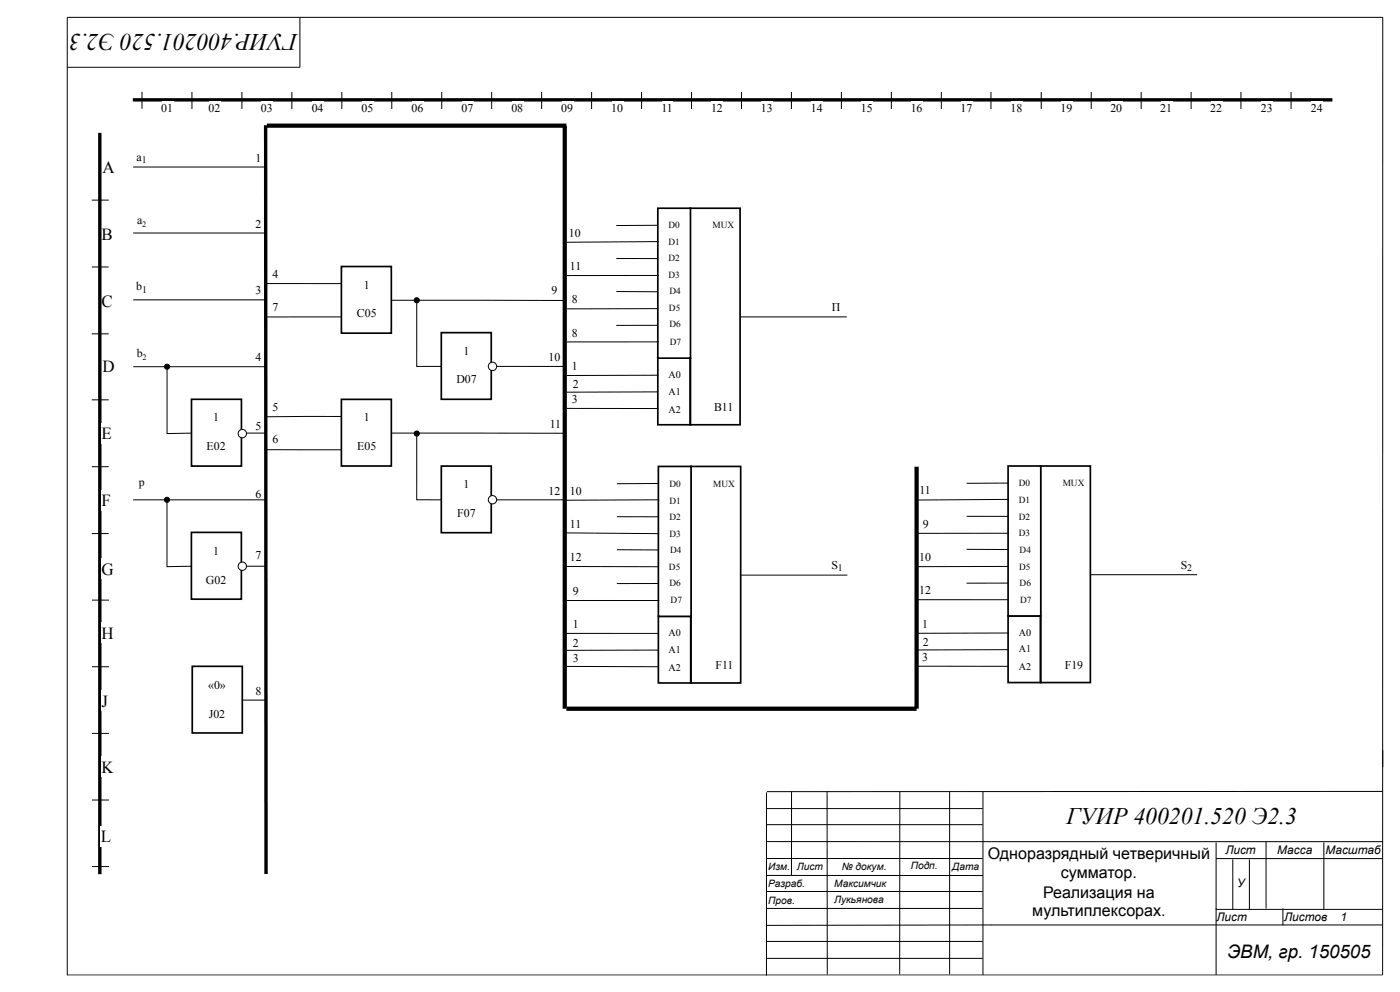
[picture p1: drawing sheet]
<svg xmlns="http://www.w3.org/2000/svg" width="420mm" height="297mm" viewBox="0 0 420 297" stroke-linecap="round" stroke-linejoin="round" font-family="sans-serif">
<path d="M20.1 292.2h394.5" fill="none" stroke="#36393d" stroke-width=".3"/>
<path d="M89.9 5.2v15h-69.7M414.6 292.2v-287h-394.4v287.1" fill="none" stroke="#000" stroke-width=".3"/>
<path d="M29.9 39.8v222.2" fill="none" stroke="#000" stroke-width="1" stroke-linecap="butt"/>
<g fill="#fff">
<path d="M30.7 47.2h3.5v6.1h-3.5z"/>
<path d="M30.4 67.2h3.3v6.1h-3.3z"/>
<path d="M30.4 87.3h3.3v6h-3.3z"/>
<path d="M30.7 106.8h3.5v6.1h-3.5z"/>
<path d="M30.4 126.8h3.1v6.1h-3.1z"/>
<path d="M30.4 146.9h2.8v6.1h-2.8z"/>
<path d="M30.4 167.4h3.6v6.1h-3.6z"/>
<path d="M30.4 186.7h3.6v6.1h-3.6z"/>
<path d="M30.4 207h2.1v6.1h-2.1z"/>
<path d="M30.4 226.8h3.6v6.1h-3.6z"/>
<path d="M30.2 247.6h3v6.1h-3z"/>
</g>
<path d="M27.5 60h5.1M27.5 80h5.1M27.5 100.1h5.1M27.5 119.9h5.1M27.5 139.9h5.1M27.5 159.9h5.1M27.6 179.9h5.1M27.6 199.9h5.1M27.6 219.8h5.1M27.6 239.8h5.1M27.6 259.7h5.1" fill="none" stroke="#000" stroke-width=".3"/>
<path d="M39.8 29.9h359.7" fill="none" stroke="#000" stroke-width="1" stroke-linecap="butt"/>
<g fill="#fff">
<path d="M48.4 30.4h3.6v4.4h-3.6z"/>
<path d="M62.7 30.4h3.5v4.4h-3.5z"/>
</g>
<g fill="none" stroke="#000" stroke-width=".3">
<path d="M42.6 27.5v5.1M57.6 27.6v5.1M72.5 27.6v5.1M87.5 27.6v5.1M102.5 27.6v5.1M117.5 27.6v5.1M132.4 27.6v5.1M147.4 27.6v5.1M162.4 27.6v5.1M177.4 27.6v5.1M192.4 27.6v5.1M207.3 27.6v5.1"/>
<path d="M222.3 27.6v5.1M237.3 27.6v5.1M252.3 27.6v5.1M267.3 27.6v5.1M282.2 27.6v5.1M297.1 27.6v5.1M312.2 27.6v5.1M327.2 27.6v5.1M342.2 27.6v5.1M357.1 27.6v5.1M372.1 27.6v5.1M387.1 27.6v5.1"/>
</g>
<g fill="#fff">
<path d="M78.4 30.4h3.5v4.4h-3.5z"/>
<path d="M93.6 30.4h3.6v4.4h-3.6z"/>
<path d="M108.6 30.4h3.5v4.4h-3.5z"/>
<path d="M123.5 30.4h3.6v4.4h-3.6z"/>
<path d="M138.5 30.4h3.5v4.4h-3.5z"/>
<path d="M153.5 30.4h3.5v4.4h-3.5z"/>
<path d="M168.4 30.4h3.6v4.4h-3.6z"/>
<path d="M183.4 30.4h3.5v4.4h-3.5z"/>
<path d="M198.4 30.4h3.3v4.4h-3.3z"/>
<path d="M213.3 30.4h3.6v4.4h-3.6z"/>
<path d="M228.3 30.4h3.5v4.4h-3.5z"/>
<path d="M243.3 30.4h3.5v4.4h-3.5z"/>
<path d="M258.2 30.4h3.6v4.4h-3.6z"/>
<path d="M273.2 30.4h3.5v4.4h-3.5z"/>
<path d="M288.2 30.4h3.5v4.4h-3.5z"/>
<path d="M303.1 30.4h3.6v4.4h-3.6z"/>
<path d="M318.1 30.4h3.5v4.4h-3.5z"/>
<path d="M333.1 30.4h3.5v4.4h-3.5z"/>
<path d="M348 30.4h3.6v4.4h-3.6z"/>
<path d="M363 30.4h3.5v4.4h-3.5z"/>
<path d="M378.2 30.4h3.6v4.4h-3.6z"/>
<path d="M393.2 30.4h3.5v4.4h-3.5z"/>
</g>
<g fill="none" stroke="#000" stroke-width=".3">
<path d="M39.9 50.1h40.1M39.9 69.8h40.1M39.9 89.9h40.1M39.9 109.9h40.1M229.8 237.5v54.9M237.3 237.3v25.1M248 237.3l.1 54.8M269.8 237.3v54.7M284.7 237.3v54.7M294.7 237.2v55M414.6 237.2l-184.7 .1M414.6 224.9v5"/>
<path d="M229.8 247.2h64.8M229.9 257.3h64.7M229.9 252.3h184.8M229.9 242.4h64.7M364.6 257.4h50M364.6 252.5v20.1h50M369.6 257.6v15M374.6 257.6v15M379.6 252.3v20M396.9 252.5v20.1M229.9 262.4h64.8M229.9 272.3h64.7"/>
<path d="M229.9 267.2h64.7M364.6 272.3v19.9M384.7 272.3v5.1M414.6 277.3l-184.7 .1M229.9 282.2h64.7M229.9 287.3h64.7"/>
</g>
<path d="M79.6 37.5l.2 224.5" fill="none" stroke="#000" stroke-width="1" stroke-linecap="butt"/>
<path d="M80 37.7h89.8" fill="none" stroke="#000" stroke-width="1.3" stroke-linecap="butt"/>
<path d="M57.4 119.7h15v20h-15z" fill="#fff"/>
<path d="M57.4 119.7h15v20h-15z" fill="none" stroke="#000" stroke-width=".51"/>
<g fill="none" stroke="#000" stroke-width=".3">
<path d="M50.1 110.7v19.3l7.4-.2M80 129.8h-6.1M39.9 149.8h40.1"/>
<circle cx="50.1" cy="109.9" r=".76"/>
</g>
<circle cx="50.1" cy="109.9" r=".76" fill="#000"/>
<path d="M57.4 159.6h15v20h-15z" fill="#fff"/>
<path d="M57.4 159.6h15v20h-15z" fill="none" stroke="#000" stroke-width=".51"/>
<g fill="none" stroke="#000" stroke-width=".3">
<path d="M50.1 150.6v19.3l7.4-.2M73.9 169.7h6.1M72.8 209.8l7.2 .1"/>
<circle cx="50.1" cy="149.8" r=".76"/>
</g>
<circle cx="50.1" cy="149.8" r=".76" fill="#000"/>
<path d="M57.6 199.7h15.1v20h-15.1z" fill="#fff"/>
<path d="M57.6 199.7h15.1v20h-15.1z" fill="none" stroke="#000" stroke-width=".51"/>
<g fill="#fff">
<path d="M62.4 203.4h5.3v3.8h-5.3z"/>
<path d="M62.7 212.1h4.8v3.8h-4.8z"/>
</g>
<path d="M80 85h22.5M102.5 95h-22.5M117.5 90l52.4 .1" fill="none" stroke="#000" stroke-width=".3"/>
<path d="M102.4 79.9h14.9v20h-14.9z" fill="#fff"/>
<path d="M102.4 79.9h14.9v20h-14.9z" fill="none" stroke="#000" stroke-width=".51"/>
<path d="M80 134.8h22.5M102.5 124.8l-22.5 .1M117.5 129.8l52.4 .1" fill="none" stroke="#000" stroke-width=".3"/>
<path d="M102.4 119.7h14.9v20h-14.9z" fill="#fff"/>
<path d="M102.4 119.7h14.9v20h-14.9z" fill="none" stroke="#000" stroke-width=".51"/>
<g fill="none" stroke="#000" stroke-width=".3">
<path d="M125 90.8v19h7.4"/>
<circle cx="125" cy="90" r=".76"/>
</g>
<circle cx="125" cy="90" r=".76" fill="#000"/>
<path d="M132.3 99.7h15v20h-15z" fill="#fff"/>
<path d="M132.3 99.7h15v20h-15z" fill="none" stroke="#000" stroke-width=".51"/>
<g fill="none" stroke="#000" stroke-width=".3">
<path d="M125 130.7v19.1h7.5"/>
<circle cx="125" cy="130" r=".76"/>
</g>
<circle cx="125" cy="130" r=".76" fill="#000"/>
<path d="M132.3 139.7h15v20h-15z" fill="#fff"/>
<path d="M132.3 139.7h15v20h-15z" fill="none" stroke="#000" stroke-width=".51"/>
<path d="M169.3 37.7v174.7M274.8 139.9v72.5h-105" fill="none" stroke="#000" stroke-width="1.3" stroke-linecap="butt"/>
<path d="M222 95h31.9M148.8 109.8h21.1M148.8 149.8h21.1" fill="none" stroke="#000" stroke-width=".3"/>
<path d="M206.9 62.4h15v64.9h-15z" fill="#fff"/>
<path d="M206.9 62.4h15v64.9h-15zM197.2 107.4h9.8v19.9h-9.8z" fill="none" stroke="#000" stroke-width=".51"/>
<path d="M184.8 77.5h22.3M207 67.5l-22.2 .1M184.8 87.4l22.3 .1M207.1 97.5h-22.3M197.4 117.5l-27.4 .1M197.4 112.5l-27.4 .1M170 122.4l27.4 .1" fill="none" stroke="#000" stroke-width=".3"/>
<path d="M197.2 62.4h9.8v45h-9.8z" fill="#fff"/>
<path d="M197.2 62.4h9.8v45h-9.8z" fill="none" stroke="#000" stroke-width=".51"/>
<path d="M197.5 72.4l-27.5 .2M197.4 92.5l-27.4 .1M197.5 82.6h-27.5M197.5 102.5h-27.5M254.1 172.4h-31.9" fill="none" stroke="#000" stroke-width=".3"/>
<path d="M207.1 139.8h15v64.9h-15z" fill="#fff"/>
<path d="M207.1 139.8h15v64.9h-15zM197.4 184.7h9.8v20h-9.8z" fill="none" stroke="#000" stroke-width=".51"/>
<path d="M185 154.9h22.2M207.2 144.9l-22.2 .1M185 164.8l22.2 .1M207.2 174.9h-22.2M169.8 199.8l27.7 .1M169.8 189.9h27.7M197.5 194.9h-27.7" fill="none" stroke="#000" stroke-width=".3"/>
<path d="M197.4 139.8h9.8v44.9h-9.8z" fill="#fff"/>
<path d="M197.4 139.8h9.8v44.9h-9.8z" fill="none" stroke="#000" stroke-width=".51"/>
<path d="M169.4 159.7l28.2 .3M197.6 149.8l-28.1 .1M169.4 169.8l28.1 .1M169.8 180h27.8M358.9 172.3h-31.8" fill="none" stroke="#000" stroke-width=".3"/>
<path d="M312 139.7h14.9v64.9h-14.9z" fill="#fff"/>
<path d="M312 139.7h14.9v64.9h-14.9zM302.3 184.6h9.8v20h-9.8z" fill="none" stroke="#000" stroke-width=".51"/>
<path d="M289.8 154.8h22.3M312 144.7l-22.2 .2M289.8 164.7l22.3 .1M312.1 174.8h-22.3M275 199.7h27.4M302.4 194.7l-27.4 .1M302.4 189.7l-27.4 .1" fill="none" stroke="#000" stroke-width=".3"/>
<path d="M302.3 139.7h9.8v44.9h-9.8z" fill="#fff"/>
<path d="M302.3 139.7h9.8v44.9h-9.8z" fill="none" stroke="#000" stroke-width=".51"/>
<path d="M302.5 159.8l-27.5 .1M302.5 149.7l-27.5 .2M275 179.8h27.5M302.4 169.8l-27.4 .1" fill="none" stroke="#000" stroke-width=".3"/>
<circle cx="72.7" cy="130" r="1.25" fill="#fff"/>
<circle cx="72.7" cy="130" r="1.25" fill="none" stroke="#000" stroke-width=".3"/>
<circle cx="72.7" cy="169.7" r="1.25" fill="#fff"/>
<circle cx="72.7" cy="169.7" r="1.25" fill="none" stroke="#000" stroke-width=".3"/>
<circle cx="147.7" cy="149.8" r="1.25" fill="#fff"/>
<circle cx="147.7" cy="149.8" r="1.25" fill="none" stroke="#000" stroke-width=".3"/>
<circle cx="147.7" cy="109.8" r="1.25" fill="#fff"/>
<circle cx="147.7" cy="109.8" r="1.25" fill="none" stroke="#000" stroke-width=".3"/>
<g font-size="7.1">
<text x="89.2" y="10.1" transform="rotate(-180 89.2 10.1)">ГУИР.400201.520 Э2.3</text>
<text x="319.8" y="247.1">ГУИР 400201.520 Э2.3</text>
</g>
<text font-size="5.6" x="368" y="287.1">ЭВМ, гр. 150505</text>
<g font-size="5.1">
<text x="30.7" y="52">A</text>
<text x="30.4" y="72">B</text>
<text x="30.4" y="92.1">C</text>
<text x="30.7" y="111.6">D</text>
<text x="30.4" y="131.6">E</text>
<text x="30.4" y="151.7">F</text>
<text x="30.4" y="172.2">G</text>
<text x="30.4" y="191.5">H</text>
<text x="30.4" y="211.8">J</text>
<text x="30.4" y="231.6">K</text>
<text x="30.2" y="252.4">L</text>
</g>
<g font-size="4.8">
<text x="296.2" y="257.5">Одноразрядный четверичный</text>
<text x="318.1" y="263.3">сумматор.</text>
<text x="312.8" y="269.1">Реализация на</text>
<text x="309.5" y="274.7">мультиплексорах.</text>
</g>
<g font-size="3.6">
<text x="48.3" y="33.5">01</text>
<text x="62.5" y="33.5">02</text>
<text x="78.3" y="33.5">03</text>
<text x="93.5" y="33.5">04</text>
<text x="108.4" y="33.5">05</text>
<text x="123.4" y="33.5">06</text>
<text x="138.4" y="33.5">07</text>
<text x="153.3" y="33.5">08</text>
<text x="168.3" y="33.5">09</text>
<text x="183.3" y="33.5">10</text>
<text x="198.3" y="33.5">11</text>
<text x="213.2" y="33.5">12</text>
<text x="228.2" y="33.5">13</text>
<text x="243.1" y="33.5">14</text>
<text x="258.1" y="33.5">15</text>
<text x="273.1" y="33.5">16</text>
<text x="288" y="33.5">17</text>
<text x="303" y="33.5">18</text>
<text x="318" y="33.5">19</text>
<text x="332.9" y="33.5">20</text>
<text x="347.9" y="33.5">21</text>
<text x="362.9" y="33.5">22</text>
<text x="378.1" y="33.5">23</text>
<text x="393" y="33.5">24</text>
<text x="41" y="48.2">a</text>
<text x="76.6" y="48.4">1</text>
<text x="41.1" y="67.2">a</text>
<text x="76.6" y="68.5">2</text>
<text x="170.6" y="71">10</text>
<text x="81.7" y="83.5">4</text>
<text x="170.9" y="80.9">11</text>
<text x="40.9" y="87">b</text>
<text x="76.6" y="88.3">3</text>
<text x="109.1" y="86.5">1</text>
<text x="165.4" y="88.3">9</text>
<text x="81.7" y="93.3">7</text>
<text x="107" y="95.1">C05</text>
<text x="171.5" y="90.8">8</text>
<text x="249.5" y="93.3">П</text>
<text x="171.5" y="101">8</text>
<text x="41" y="107">b</text>
<text x="139" y="106.3">1</text>
<text x="76.6" y="108.3">4</text>
<text x="164.5" y="108.3">10</text>
<text x="171.5" y="110.8">1</text>
<text x="136.8" y="114.9">D07</text>
<text x="171.7" y="116.4">2</text>
<text x="81.7" y="123.3">5</text>
<text x="171.5" y="120.7">3</text>
<text x="214.1" y="123.3">B11</text>
<text x="63.9" y="126.3">1</text>
<text x="76.6" y="128.9">5</text>
<text x="109.1" y="126.3">1</text>
<text x="164.8" y="128.4">11</text>
<text x="61.9" y="134.9">E02</text>
<text x="81.7" y="132.7">6</text>
<text x="107.1" y="134.9">E05</text>
<text x="41.6" y="145.6">p</text>
<text x="76.6" y="149.4">6</text>
<text x="139" y="146.4">1</text>
<text x="164.5" y="148.4">12</text>
<text x="170.8" y="148.4">10</text>
<text x="275.7" y="148.1">11</text>
<text x="137.1" y="155">F07</text>
<text x="170.9" y="158.3">11</text>
<text x="276.7" y="158.3">9</text>
<text x="63.9" y="166.4">1</text>
<text x="76.6" y="167.4">7</text>
<text x="170.8" y="168.2">12</text>
<text x="249.3" y="170.5">S</text>
<text x="275.6" y="168.2">10</text>
<text x="354" y="170.5">S</text>
<text x="61.8" y="175">G02</text>
<text x="171.7" y="178.3">9</text>
<text x="275.6" y="178.1">12</text>
<text x="171.7" y="188.2">1</text>
<text x="276.5" y="188.2">1</text>
<text x="171.7" y="193.8">2</text>
<text x="276.7" y="193.5">2</text>
<text x="171.7" y="198.4">3</text>
<text x="214.6" y="200.6">F11</text>
<text x="276.5" y="198.1">3</text>
<text x="319.3" y="200.6">F19</text>
<text x="62.4" y="206.5">«0»</text>
<text x="76.6" y="208.3">8</text>
<text x="62.6" y="215.1">J02</text>
<text x="367.4" y="255.9">Лист</text>
<text x="383" y="255.9">Масса</text>
<text x="397.4" y="255.9">Масштаб</text>
<text x="371" y="265.8">У</text>
<text x="364.8" y="276">Лист</text>
<text x="385.1" y="276">Листов</text>
<text x="401.9" y="276">1</text>
</g>
<g font-size="3">
<text x="42.5" y="49">1</text>
<text x="42.6" y="87.8">1</text>
<text x="200.4" y="113.4">А0</text>
<text x="200.4" y="118.5">А1</text>
<text x="200.4" y="123.8">А2</text>
<text x="251.2" y="171.2">1</text>
<text x="356" y="171.2">2</text>
<text x="200.4" y="190.8">А0</text>
<text x="305.4" y="190.5">А0</text>
<text x="200.4" y="195.8">А1</text>
<text x="305.4" y="195.6">А1</text>
<text x="200.4" y="201.2">А2</text>
<text x="305.4" y="200.9">А2</text>
<text x="230.4" y="260.8">Изм.</text>
<text x="239" y="260.8">Лист</text>
<text x="252.4" y="260.8">№ докум.</text>
<text x="273.1" y="260.5">Подп.</text>
<text x="285.5" y="260.8">Дата</text>
<text x="230.3" y="265.8">Разраб.</text>
<text x="250.1" y="265.8">Максимчик</text>
<text x="230.3" y="270.9">Пров.</text>
<text x="250.1" y="270.7">Лукьянова</text>
</g>
<g font-size="2.8">
<text x="200.5" y="68.5">D0</text>
<text x="213.6" y="68.5">MUX</text>
<text x="200.5" y="73.3">D1</text>
<text x="200.5" y="78.4">D2</text>
<text x="200.5" y="83.5">D3</text>
<text x="200.7" y="88.3">D4</text>
<text x="200.6" y="93.3">D5</text>
<text x="200.7" y="98.2">D6</text>
<text x="200.8" y="103.5">D7</text>
<text x="200.7" y="145.9">D0</text>
<text x="213.9" y="145.9">MUX</text>
<text x="305.5" y="145.6">D0</text>
<text x="318.6" y="145.6">MUX</text>
<text x="200.7" y="150.9">D1</text>
<text x="200.7" y="155.7">D2</text>
<text x="305.5" y="150.7">D1</text>
<text x="305.5" y="155.7">D2</text>
<text x="200.7" y="160.8">D3</text>
<text x="305.5" y="160.6">D3</text>
<text x="201" y="165.9">D4</text>
<text x="305.7" y="165.6">D4</text>
<text x="200.6" y="170.7">D5</text>
<text x="305.6" y="170.7">D5</text>
<text x="200.7" y="175.5">D6</text>
<text x="305.7" y="175.5">D6</text>
<text x="201.1" y="180.9">D7</text>
<text x="305.9" y="180.6">D7</text>
</g>
<g font-size="2.5">
<text x="42.7" y="68">2</text>
<text x="42.8" y="107.8">2</text>
</g>
</svg>
